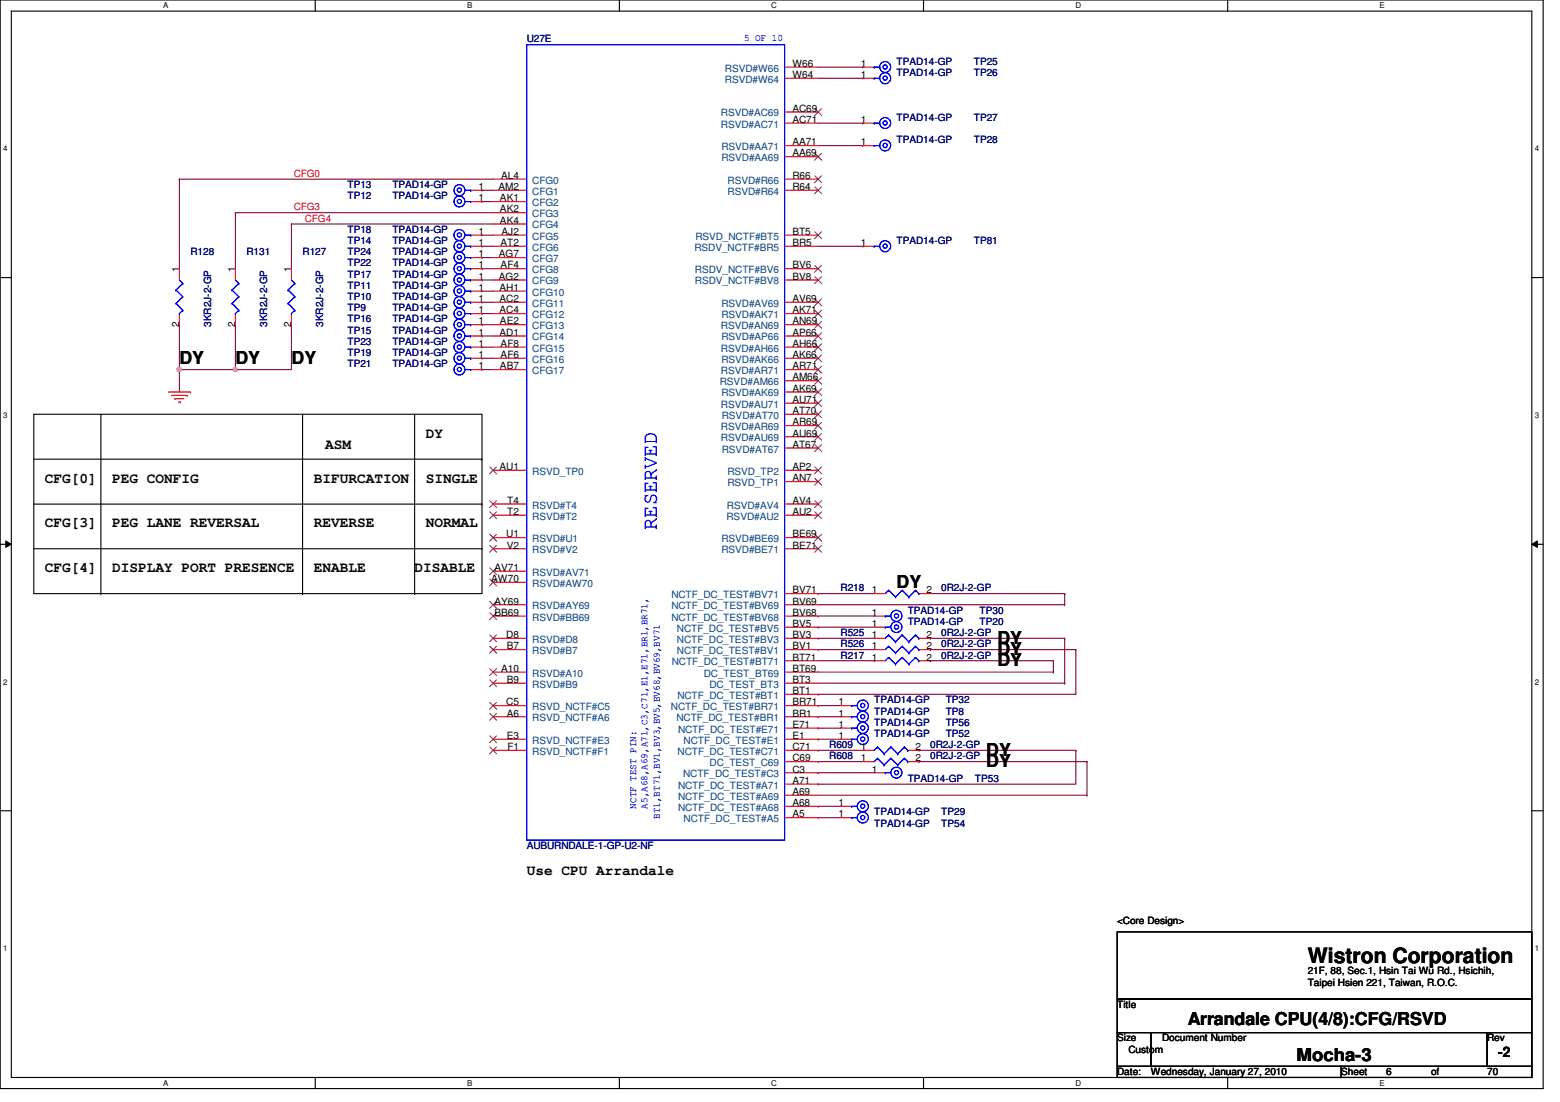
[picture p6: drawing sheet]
<svg xmlns="http://www.w3.org/2000/svg" width="297mm" height="210mm" viewBox="0 0 297 210" stroke-linecap="round" stroke-linejoin="round" font-family="sans-serif">
<path d="M0 0h293.8v207.3h-293.8zM2.2 2.1h289.5v203.1h-289.5z" fill="none" stroke="#000" stroke-width=".21"/>
<g fill="#fff">
<path d="M31.1 .2h.9v1.7h-.9z"/>
<path d="M31.1 205.4h.9v1.7h-.9z"/>
</g>
<path d="M60 0v2.1M60 205.2v2.1" fill="none" stroke="#000" stroke-width=".21"/>
<g fill="#fff">
<path d="M88.9 .2h1v1.7h-1z"/>
<path d="M88.9 205.4h1v1.7h-1z"/>
</g>
<path d="M117.9 0v2.1M117.9 205.2v2.1" fill="none" stroke="#000" stroke-width=".21"/>
<g fill="#fff">
<path d="M146.9 .2h1v1.7h-1z"/>
<path d="M146.9 205.4h1v1.7h-1z"/>
</g>
<path d="M175.8 0v2.1M175.8 205.2v2.1" fill="none" stroke="#000" stroke-width=".21"/>
<g fill="#fff">
<path d="M204.8 .2h1v1.7h-1z"/>
<path d="M204.8 205.4h1v1.7h-1z"/>
</g>
<path d="M233.8 0v2.1M233.8 205.2v2.1" fill="none" stroke="#000" stroke-width=".21"/>
<g fill="#fff">
<path d="M262.7 .2h.9v1.7h-.9z"/>
<path d="M262.7 205.4h.9v1.7h-.9z"/>
<path d="M.6 27.5h.8v1.7h-.8z"/>
<path d="M292.2 27.5h.8v1.7h-.8z"/>
<path d="M.6 78.2h.8v1.7h-.8z"/>
<path d="M292.2 78.2h.8v1.7h-.8z"/>
</g>
<path d="M0 52.9h2.2M291.7 52.9h2.1" fill="none" stroke="#000" stroke-width=".21"/>
<g fill="#fff">
<path d="M.6 129h.8v1.7h-.8z"/>
<path d="M292.2 129h.8v1.7h-.8z"/>
</g>
<path d="M0 103.7h2.2M291.7 103.7h2.1" fill="none" stroke="#000" stroke-width=".21"/>
<path d="M1.1 103l1.1 .7-1.1 .6zM291.7 103.7l1-.7v1.3z" fill="#000"/>
<path d="M1.1 103l1.1 .7-1.1 .6zM291.7 103.7l1-.7v1.3z" fill="none" stroke="#000" stroke-width=".19"/>
<g fill="#fff">
<path d="M.6 179.8h.8v1.7h-.8z"/>
<path d="M292.2 179.8h.8v1.7h-.8z"/>
</g>
<path d="M0 154.4h2.2M291.7 154.4h2.1" fill="none" stroke="#000" stroke-width=".21"/>
<path d="M34.2 34.1h.1M34.2 34.1v17.1M34.2 34.1h59.7M44.8 40.5h.1M44.8 40.5h49.1M34.2 61.8h.1M34.2 70.4h.1M34.2 61.8v8.6M44.8 61.8h.1M44.8 61.8v8.6h-10.6" fill="none" stroke="#800040" stroke-width=".21"/>
<circle cx="44.8" cy="70.4" r=".4" fill="#f0f"/>
<circle cx="44.8" cy="70.4" r=".4" fill="none" stroke="#f0f" stroke-width=".21"/>
<circle cx="34.1" cy="70.4" r=".4" fill="#f0f"/>
<circle cx="34.1" cy="70.4" r=".4" fill="none" stroke="#f0f" stroke-width=".21"/>
<path d="M34.2 70.4h.1M34.2 70.4v4.3" fill="none" stroke="#800040" stroke-width=".21"/>
<circle cx="34.1" cy="70.4" r=".4" fill="#f0f"/>
<circle cx="34.1" cy="70.4" r=".4" fill="none" stroke="#f0f" stroke-width=".21"/>
<g fill="none" stroke="#800040" stroke-width=".21">
<path d="M155.8 12.8h8.5M155.8 14.9h8.5M164.3 12.8h.1M164.3 14.9h.1M91.8 36.2h.1M91.8 38.4h.1M91.8 36.2h2.1M91.8 38.4h2.1M155.8 23.5h8.5M155.8 27.7h8.5M164.3 23.5h.1M164.3 27.7h.1"/>
<path d="M44.8 40.5h.1M44.8 40.5v10.7M55.5 42.7h.1M55.5 42.7v8.5M55.5 42.7h38.4M91.8 44.8h.1M91.8 46.9h.1M91.8 49.1h.1M91.8 51.2h.1M91.8 53.3h.1M91.8 55.5h.1M91.8 57.6h.1"/>
<path d="M91.8 59.7h.1M91.8 44.8h2.1M91.8 46.9h2.1M91.8 49.1h2.1M91.8 51.2h2.1M91.8 53.3h2.1M91.8 55.5h2.1M91.8 57.6h2.1M91.8 59.7h2.1M155.8 46.9h8.5M164.3 46.9h.1M44.8 70.4h.1"/>
<path d="M55.5 61.8h.1M55.5 61.8v8.6h-10.7M91.8 61.8h.1M91.8 64h.1M91.8 66.1h.1M91.8 68.2h.1M91.8 70.4h.1M91.8 61.8h2.1M91.8 64h2.1M91.8 66.1h2.1M91.8 68.2h2.1M91.8 70.4h2.1"/>
<path d="M155.8 113.1h.1M155.8 119.5h.1M155.8 117.3h.1M155.8 113.1h10.7M155.8 119.5h10.7M155.8 117.3h10.7M155.8 115.2h46.9M177.1 113.1h25.6M202.7 113.1h.1M202.7 115.2h.1M202.7 113.1v2.1M155.8 134.4h.1"/>
<path d="M155.8 138.7h.1M155.8 136.5h.1M155.8 132.2h.1M155.8 123.7h.1M155.8 121.6h.1M155.8 134.4h4.3M155.8 138.7h4.3M155.8 136.5h4.3M155.8 123.7h10.7M155.8 121.6h10.7M155.8 130.1h46.9M155.8 125.9h10.7"/>
<path d="M155.8 128h44.8M166.5 125.9h.1M177.1 123.7h.1M177.1 121.6h.1M177.1 125.9h.1M177.1 123.7h27.7M177.1 121.6h25.6M177.1 125.9h23.5M200.6 128h.1M200.6 125.9h.1M200.6 125.9v2.1M202.7 130.1h.1"/>
<path d="M202.7 121.6h.1M202.7 121.6v8.5M204.8 123.7h.1M204.8 123.7v8.5h-49M155.8 153.6h.1M155.8 155.7h.1M155.8 147.2h.1M155.8 140.8h.1M155.8 149.4h.1M155.8 142.9h.1M155.8 145.1h.1M155.8 153.6h4.3"/>
<path d="M155.8 155.7h4.3M155.8 147.2h10.7M155.8 140.8h4.3M155.8 142.9h8.5M155.8 145.1h8.5M155.8 151.5h51.2M175 142.9h.1M175 145.1h.1M175 142.9h29.8M175 145.1h32M204.8 142.9h.1M204.8 142.9v6.5h-49"/>
<path d="M207 151.5h.1M207 145.1h.1M207 145.1v6.4"/>
</g>
<g fill="none" stroke="#f00" stroke-width=".21">
<path d="M149.4 12.8h6.4M149.4 14.9h6.4M164.3 12.8h2.2M164.3 14.9h2.2M89.6 38.4h2.2M89.6 36.2h2.2M93.9 38.4h6.4M93.9 34.1h6.4M93.9 36.2h6.4M149.4 27.7h6.4M149.4 23.5h6.4M149.4 34.1h6.4"/>
<path d="M149.4 36.2h6.4M149.4 21.3h6.4M149.4 29.8h6.4M164.3 27.7h2.2M164.3 23.5h2.2M34.2 51.2v2.1M34.2 59.7v2.1M44.8 51.2v2.1M44.8 59.7v2.1M55.5 51.2v2.1M55.5 59.7v2.1M89.6 55.5h2.2"/>
<path d="M89.6 51.2h2.2M89.6 49.1h2.2M89.6 46.9h2.2M89.6 44.8h2.2M89.6 57.6h2.2M89.6 53.3h2.2M89.6 59.7h2.2M93.9 55.5h6.4M93.9 51.2h6.4M93.9 49.1h6.4M93.9 46.9h6.4M93.9 44.8h6.4"/>
<path d="M93.9 57.6h6.4M93.9 53.3h6.4M93.9 40.5h6.4M93.9 42.7h6.4M93.9 59.7h6.4M149.4 51.2h6.4M149.4 46.9h6.4M149.4 44.8h6.4M149.4 57.6h6.4M149.4 53.3h6.4M149.4 59.7h6.4M164.3 46.9h2.2"/>
<path d="M32 74.7h4.3M32.7 75.3h2.9M33.3 75.9h.1M33.3 75.9h1.7M33.9 76.6h.5M34.4 76.6h.1M35.6 75.3h.1M36.3 74.7h.1M89.6 66.1h2.2M89.6 61.8h2.2M89.6 68.2h2.2M89.6 64h2.2"/>
<path d="M89.6 70.4h2.2M93.9 66.1h6.4M93.9 61.8h6.4M93.9 68.2h6.4M93.9 64h6.4M93.9 70.4h6.4M149.4 74.7h6.4M149.4 66.1h6.4M149.4 61.8h6.4M149.4 68.2h6.4M149.4 64h6.4M149.4 70.4h6.4"/>
<path d="M149.4 72.5h6.4M149.4 76.8h6.4M149.4 78.9h6.4M93.9 89.6h6.4M93.9 96h6.4M93.9 98.1h6.4M149.4 89.6h6.4M149.4 81.1h6.4M149.4 83.2h6.4M149.4 85.3h6.4M149.4 96h6.4M149.4 98.1h6.4"/>
<path d="M149.4 91.7h6.4M93.9 117.3h6.4M93.9 102.4h6.4M93.9 104.5h6.4M93.9 110.9h6.4M93.9 108.8h6.4M93.9 115.2h6.4M149.4 119.5h6.4M149.4 113.1h6.4M149.4 117.3h6.4M149.4 102.4h6.4M149.4 104.5h6.4"/>
<path d="M149.4 115.2h6.4M166.5 119.5h2.1M166.5 113.1h2.1M166.5 117.3h2.1M175 113.1h2.1M93.9 121.6h6.4M93.9 136.5h6.4M93.9 134.4h6.4M93.9 123.7h6.4M93.9 130.1h6.4M93.9 128h6.4M149.4 138.7h6.4"/>
<path d="M149.4 121.6h6.4M149.4 125.9h6.4M149.4 136.5h6.4M149.4 134.4h6.4M149.4 123.7h6.4M149.4 130.1h6.4M149.4 128h6.4M149.4 132.2h6.4M160.1 138.7h2.1M160.1 136.5h2.1M160.1 134.4h2.1M166.5 121.6h2.1"/>
<path d="M166.5 125.9h2.1M166.5 123.7h2.1M175 121.6h2.1M175 125.9h2.1M175 123.7h2.1M93.9 140.8h6.4M93.9 142.9h6.4M149.4 140.8h6.4M149.4 142.9h6.4M149.4 153.6h6.4M149.4 147.2h6.4M149.4 145.1h6.4"/>
<path d="M149.4 149.4h6.4M149.4 151.5h6.4M149.4 155.7h6.4M160.1 140.8h2.1M160.1 153.6h2.1M160.1 155.7h2.1M164.3 142.9h2.2M164.3 145.1h2.2M166.5 147.2h2.1M172.8 142.9h2.2M172.8 145.1h2.2"/>
</g>
<g fill="none" stroke="#000" stroke-width=".21">
<path d="M6.4 78.9h85.4v34.2h-85.4zM19.2 78.9v34.2M57.6 78.9v34.2M78.9 78.9v34.2M6.4 87.5h85.4M6.4 96h85.4M91.8 87.5h.1M91.8 96h.1M6.4 104.5h85.4M19.2 113.1h.1M57.6 113.1h.1M78.9 113.1h.1"/>
<path d="M91.8 104.5h.1M212.7 177.5h79v12.8h-79zM212.7 190.3h79v6.4h-79zM212.7 196.7h6.5v6.4h-6.5zM219.2 196.7h64v6.4h-64zM283.2 196.7h8.5v6.4h-8.5zM212.7 203.1h42.7v2.1h-42.7zM255.4 203.1h36.3v2.1h-36.3z"/>
</g>
<g fill="none" stroke="#00f" stroke-width=".21">
<path d="M100.3 8.5h49.1v151.5h-49.1zM166.5 12.8h.1M166.5 14.9h.1M166.5 12.8h1M166.5 14.9h1M88.6 38.4h1M88.6 36.2h1M89.6 38.4h.1M89.6 36.2h.1M166.5 27.7h.1M166.5 23.5h.1M166.5 27.7h1"/>
<path d="M166.5 23.5h1M33.5 55.2h.1M33.5 57.8h.1M33.5 55.2l1.3 1.3M33.5 57.8l1.3 1.3M34.2 59.7h.1M34.2 53.3l.6 .7M34.8 54h.1M34.8 56.5h.1M34.8 59.1h.1M34.8 54l-1.3 1.2M34.8 56.5l-1.3 1.3"/>
<path d="M34.8 59.1l-.6 .6M44.2 55.2h.1M44.2 57.8h.1M44.2 55.2l1.3 1.3M44.2 57.8l1.3 1.3M44.8 59.7h.1M44.8 53.3l.7 .7M45.5 54h.1M45.5 56.5h.1M45.5 59.1h.1M45.5 54l-1.3 1.2M45.5 56.5l-1.3 1.3"/>
<path d="M45.5 59.1l-.7 .6M54.9 55.2h.1M54.9 57.8h.1M54.9 55.2l1.2 1.3M54.9 57.8l1.2 1.3M55.5 59.7h.1M55.5 53.3l.6 .7M56.1 54h.1M56.1 56.5h.1M56.1 59.1h.1M56.1 54l-1.2 1.2M56.1 56.5l-1.2 1.3"/>
<path d="M56.1 59.1l-.6 .6M88.6 55.5h1M88.6 51.2h1M88.6 49.1h1M88.6 46.9h1M88.6 44.8h1M88.6 57.6h1M88.6 53.3h1M88.6 59.7h1M89.6 55.5h.1M89.6 51.2h.1M89.6 49.1h.1"/>
<path d="M89.6 46.9h.1M89.6 44.8h.1M89.6 57.6h.1M89.6 53.3h.1M89.6 59.7h.1M166.5 46.9h.1M166.5 46.9h1M88.6 66.1h1M88.6 61.8h1M88.6 68.2h1M88.6 64h1M88.6 70.4h1"/>
<path d="M89.6 66.1h.1M89.6 61.8h.1M89.6 68.2h.1M89.6 64h.1M89.6 70.4h.1M168.6 119.5h.1M168.6 117.3h.1M168.6 119.5h1M168.6 117.3h1M169.2 112.4h.1M169.2 112.4l-.6 .7M169.2 112.4l1.3 1.3"/>
<path d="M170.5 113.7h.1M171.8 112.4h.1M171.8 112.4l-1.3 1.3M171.8 112.4l1.3 1.3M173.1 113.7h.1M174.3 112.4h.1M174.3 112.4l-1.2 1.3M174.3 112.4l.7 .7M175 113.1h.1M162.2 138.7h.1M162.2 136.5h.1M162.2 134.4h.1"/>
<path d="M162.2 138.7h1M162.2 136.5h1M162.2 134.4h1M169.2 120.9h.1M169.2 125.2h.1M169.2 123.1h.1M169.2 120.9l-.6 .7M169.2 120.9l1.3 1.4M169.2 125.2l-.6 .7M169.2 125.2l1.3 1.3M169.2 123.1l-.6 .6M169.2 123.1l1.3 1.3"/>
<path d="M170.5 122.3h.1M170.5 126.5h.1M170.5 124.4h.1M171.8 120.9h.1M171.8 125.2h.1M171.8 123.1h.1M171.8 120.9l-1.3 1.4M171.8 120.9l1.3 1.4M171.8 125.2l-1.3 1.3M171.8 125.2l1.3 1.3M171.8 123.1l-1.3 1.3M171.8 123.1l1.3 1.3"/>
<path d="M173.1 122.3h.1M173.1 126.5h.1M173.1 124.4h.1M174.3 120.9h.1M174.3 125.2h.1M174.3 123.1h.1M174.3 120.9l-1.2 1.4M174.3 120.9l.7 .7M174.3 125.2l-1.2 1.3M174.3 125.2l.7 .7M174.3 123.1l-1.2 1.3M174.3 123.1l.7 .6"/>
<path d="M175 121.6h.1M175 125.9h.1M175 123.7h.1M162.2 140.8h.1M162.2 153.6h.1M162.2 155.7h.1M162.2 140.8h1M162.2 153.6h1M162.2 155.7h1M167.1 142.3h.1M167.1 144.4h.1M167.1 142.3l-.6 .6"/>
<path d="M167.1 142.3l1.3 1.3M167.1 144.4l-.6 .7M167.1 144.4l1.3 1.3M168.4 143.6h.1M168.4 145.7h.1M168.6 147.2h.1M168.6 147.2h1M169.6 142.3h.1M169.6 144.4h.1M169.6 142.3l-1.2 1.3M169.6 142.3l1.3 1.3M169.6 144.4l-1.2 1.3"/>
<path d="M169.6 144.4l1.3 1.3M170.9 143.6h.1M170.9 145.7h.1M172.2 142.3h.1M172.2 144.4h.1M172.2 142.3l-1.3 1.3M172.2 142.3l.6 .6M172.2 144.4l-1.3 1.3M172.2 144.4l.6 .7M172.8 142.9h.1M172.8 145.1h.1"/>
<circle cx="168.5" cy="14.9" r="1.05"/>
<circle cx="168.5" cy="12.8" r="1.04"/>
<circle cx="168.5" cy="12.8" r=".4"/>
<circle cx="168.5" cy="14.9" r=".4"/>
<circle cx="87.5" cy="36.2" r="1.05"/>
<circle cx="87.5" cy="38.4" r="1.04"/>
<circle cx="87.5" cy="36.2" r=".4"/>
<circle cx="87.5" cy="38.4" r=".4"/>
<circle cx="168.5" cy="27.7" r="1.04"/>
<circle cx="168.5" cy="23.4" r="1.04"/>
<circle cx="168.5" cy="27.7" r=".4"/>
<circle cx="168.5" cy="23.4" r=".4"/>
<circle cx="87.5" cy="46.9" r="1.05"/>
<circle cx="87.5" cy="53.3" r="1.05"/>
<circle cx="87.5" cy="57.6" r="1.05"/>
<circle cx="87.5" cy="59.7" r="1.04"/>
<circle cx="87.5" cy="55.4" r="1.04"/>
<circle cx="87.5" cy="49" r="1.04"/>
<circle cx="87.5" cy="51.2" r="1.04"/>
<circle cx="87.5" cy="44.8" r="1.04"/>
<circle cx="87.5" cy="51.2" r=".4"/>
<circle cx="87.5" cy="49" r=".4"/>
<circle cx="87.5" cy="44.8" r=".4"/>
<circle cx="87.5" cy="55.4" r=".4"/>
<circle cx="87.5" cy="46.9" r=".4"/>
<circle cx="87.5" cy="59.7" r=".4"/>
<circle cx="87.5" cy="57.5" r=".4"/>
<circle cx="87.5" cy="53.3" r=".4"/>
<circle cx="168.5" cy="46.9" r="1.05"/>
<circle cx="168.5" cy="46.9" r=".4"/>
<circle cx="87.5" cy="68.2" r="1.05"/>
<circle cx="87.5" cy="64" r="1.05"/>
<circle cx="87.5" cy="70.4" r="1.04"/>
<circle cx="87.5" cy="61.8" r="1.04"/>
<circle cx="87.5" cy="66.1" r="1.04"/>
<circle cx="87.5" cy="70.4" r=".4"/>
<circle cx="87.5" cy="66.1" r=".4"/>
<circle cx="87.5" cy="64" r=".4"/>
<circle cx="87.5" cy="61.8" r=".4"/>
<circle cx="87.5" cy="68.2" r=".4"/>
<circle cx="170.7" cy="117.3" r="1.06"/>
<circle cx="170.7" cy="119.4" r="1.05"/>
<circle cx="170.7" cy="117.3" r=".4"/>
<circle cx="170.7" cy="119.4" r=".4"/>
<circle cx="164.3" cy="136.5" r=".4"/>
<circle cx="164.3" cy="134.4" r=".4"/>
<circle cx="164.3" cy="138.7" r=".4"/>
<circle cx="164.3" cy="138.6" r="1.06"/>
<circle cx="164.3" cy="136.5" r="1.05"/>
<circle cx="164.3" cy="134.4" r="1.05"/>
<circle cx="164.3" cy="140.8" r=".4"/>
<circle cx="164.3" cy="155.7" r=".4"/>
<circle cx="164.3" cy="153.6" r=".4"/>
<circle cx="164.3" cy="153.6" r="1.06"/>
<circle cx="164.3" cy="140.8" r="1.05"/>
<circle cx="164.3" cy="155.7" r="1.05"/>
<circle cx="170.7" cy="147.2" r="1.05"/>
<circle cx="170.7" cy="147.2" r=".4"/>
</g>
<g fill="none" stroke="#804000" stroke-width=".19">
<path d="M155.1 20.7l1.4 1.3M155.1 33.5l1.4 1.3M155.1 35.6l1.4 1.3M155.1 29.2l1.4 1.3M156.4 20.7l-1.3 1.3M156.4 33.5l-1.3 1.3M156.4 35.6l-1.3 1.3M156.4 29.2l-1.3 1.3M155.1 50.5l1.4 1.4M155.1 44.2l1.4 1.3M155.1 52.7l1.4 1.3M155.1 56.9l1.4 1.4"/>
<path d="M155.1 59.1l1.4 1.3M156.4 50.5l-1.3 1.4M156.4 44.2l-1.3 1.3M156.4 52.7l-1.3 1.3M156.4 56.9l-1.3 1.4M156.4 59.1l-1.3 1.3M155.1 61.2l1.4 1.3M155.1 63.4l1.4 1.3M155.1 65.5l1.4 1.3M155.1 67.6l1.4 1.3M155.1 69.8l1.4 1.3M155.1 71.9l1.4 1.3"/>
<path d="M155.1 74l1.4 1.4M155.1 76.2l1.4 1.3M155.1 78.3l1.4 1.3M156.4 61.2l-1.3 1.3M156.4 63.4l-1.3 1.3M156.4 65.5l-1.3 1.3M156.4 67.6l-1.3 1.3M156.4 69.8l-1.3 1.3M156.4 71.9l-1.3 1.3M156.4 74l-1.3 1.4M156.4 76.2l-1.3 1.3M156.4 78.3l-1.3 1.3"/>
<path d="M93.3 88.9l1.3 1.4M93.3 97.5l1.3 1.3M93.3 95.4l1.3 1.3M94.5 95.4l-1.3 1.3M94.5 88.9l-1.3 1.4M94.5 97.5l-1.3 1.3M155.1 80.4l1.4 1.3M155.1 82.5l1.4 1.4M155.1 84.7l1.4 1.3M155.1 95.4l1.4 1.3M155.1 97.5l1.4 1.3M155.1 91.1l1.4 1.3"/>
<path d="M155.1 88.9l1.4 1.4M156.4 80.4l-1.3 1.3M156.4 82.5l-1.3 1.4M156.4 84.7l-1.3 1.3M156.4 95.4l-1.3 1.3M156.4 97.5l-1.3 1.3M156.4 91.1l-1.3 1.3M156.4 88.9l-1.3 1.4M93.3 101.8l1.3 1.3M93.3 103.9l1.3 1.3M93.3 110.3l1.3 1.3M93.3 108.2l1.3 1.3"/>
<path d="M93.3 116.7l1.3 1.3M93.3 114.6l1.3 1.3M94.5 101.8l-1.3 1.3M94.5 103.9l-1.3 1.3M94.5 110.3l-1.3 1.3M94.5 108.2l-1.3 1.3M94.5 116.7l-1.3 1.3M94.5 114.6l-1.3 1.3M155.1 101.8l1.4 1.3M155.1 103.9l1.4 1.3M156.4 101.8l-1.3 1.3M156.4 103.9l-1.3 1.3"/>
<path d="M93.3 133.8l1.3 1.3M93.3 135.9l1.3 1.3M93.3 129.5l1.3 1.3M93.3 127.4l1.3 1.3M93.3 120.9l1.3 1.4M93.3 123.1l1.3 1.3M94.5 123.1l-1.3 1.3M94.5 129.5l-1.3 1.3M94.5 133.8l-1.3 1.3M94.5 135.9l-1.3 1.3M94.5 127.4l-1.3 1.3M94.5 120.9l-1.3 1.4"/>
<path d="M93.3 140.2l1.3 1.3M93.3 142.3l1.3 1.3M94.5 140.2l-1.3 1.3M94.5 142.3l-1.3 1.3"/>
</g>
<circle cx="44.8" cy="70.4" r=".4" fill="#f0f"/>
<circle cx="44.8" cy="70.4" r=".4" fill="none" stroke="#f0f" stroke-width=".21"/>
<circle cx="34.1" cy="70.4" r=".4" fill="#f0f"/>
<circle cx="34.1" cy="70.4" r=".4" fill="none" stroke="#f0f" stroke-width=".21"/>
<circle cx="34.1" cy="70.4" r=".4" fill="#f0f"/>
<circle cx="34.1" cy="70.4" r=".4" fill="none" stroke="#f0f" stroke-width=".21"/>
<text font-size="4" fill="#00f" x="125" y="100.9" transform="rotate(-90 125 100.9)">RESERVED</text>
<text font-size="4" x="249" y="183.3">Wistron Corporation</text>
<g font-size="3.4">
<text x="34.2" y="69.3">DY</text>
<text x="44.8" y="69.3">DY</text>
<text x="55.5" y="69.3">DY</text>
<text x="170.7" y="112">DY</text>
<text x="189.9" y="122.6">DY</text>
<text x="189.9" y="124.8">DY</text>
<text x="189.9" y="126.9">DY</text>
<text x="187.8" y="144">DY</text>
<text x="187.8" y="146.1">DY</text>
<text x="226.2" y="195.2">Arrandale CPU(4/8):CFG/RSVD</text>
<text x="246.9" y="202">Mocha-3</text>
</g>
<g font-size="2.8">
<text x="81.1" y="83.4">DY</text>
<text x="61.9" y="85.5">ASM</text>
<text x="8.5" y="91.9">CFG[0]</text>
<text x="21.4" y="91.9">PEG CONFIG</text>
<text x="59.8" y="91.9">BIFURCATION</text>
<text x="81.1" y="91.9">SINGLE</text>
<text x="8.5" y="100.5">CFG[3]</text>
<text x="21.4" y="100.5">PEG LANE REVERSAL</text>
<text x="59.8" y="100.5">REVERSE</text>
<text x="81.1" y="100.5">NORMAL</text>
<text x="8.5" y="109">CFG[4]</text>
<text x="21.4" y="109">DISPLAY PORT PRESENCE</text>
<text x="59.8" y="109">ENABLE</text>
<text x="78.9" y="109">DISABLE</text>
<text x="100.3" y="166.6">Use CPU Arrandale</text>
<text x="285.3" y="201.4">-2</text>
</g>
<g font-size="1.9" fill="#000080">
<text x="100.3" y="8.1">U27E</text>
<text x="170.7" y="12.4">TPAD14-GP</text>
<text x="170.7" y="14.5">TPAD14-GP</text>
<text x="185.4" y="12.4">TP25</text>
<text x="185.4" y="14.5">TP26</text>
<text x="170.7" y="23">TPAD14-GP</text>
<text x="185.4" y="23">TP27</text>
<text x="170.7" y="27.3">TPAD14-GP</text>
<text x="185.4" y="27.3">TP28</text>
<text x="66.2" y="35.8">TP13</text>
<text x="74.7" y="35.8">TPAD14-GP</text>
<text x="66.2" y="37.9">TP12</text>
<text x="74.7" y="37.9">TPAD14-GP</text>
<text x="66.2" y="46.5">TP14</text>
<text x="66.2" y="44.4">TP18</text>
<text x="74.7" y="46.5">TPAD14-GP</text>
<text x="74.7" y="44.4">TPAD14-GP</text>
<text x="170.7" y="46.5">TPAD14-GP</text>
<text x="185.4" y="46.5">TP81</text>
<text x="36.3" y="48.6">R128</text>
<text x="46.9" y="48.6">R131</text>
<text x="57.6" y="48.6">R127</text>
<text x="66.2" y="50.8">TP22</text>
<text x="66.2" y="48.6">TP24</text>
<text x="66.2" y="52.9">TP17</text>
<text x="74.7" y="50.8">TPAD14-GP</text>
<text x="74.7" y="48.6">TPAD14-GP</text>
<text x="74.7" y="52.9">TPAD14-GP</text>
<text x="66.2" y="55">TP11</text>
<text x="66.2" y="57.1">TP10</text>
<text x="66.2" y="59.3">TP9</text>
<text x="74.7" y="55">TPAD14-GP</text>
<text x="74.7" y="57.1">TPAD14-GP</text>
<text x="74.7" y="59.3">TPAD14-GP</text>
<text x="40.2" y="62.3" transform="rotate(-90 40.2 62.3)">3KR2J-2-GP</text>
<text x="50.9" y="62.3" transform="rotate(-90 50.9 62.3)">3KR2J-2-GP</text>
<text x="61.5" y="62.3" transform="rotate(-90 61.5 62.3)">3KR2J-2-GP</text>
<text x="66.2" y="65.7">TP23</text>
<text x="66.2" y="61.4">TP16</text>
<text x="66.2" y="63.5">TP15</text>
<text x="74.7" y="65.7">TPAD14-GP</text>
<text x="74.7" y="61.4">TPAD14-GP</text>
<text x="74.7" y="63.5">TPAD14-GP</text>
<text x="66.2" y="67.8">TP19</text>
<text x="66.2" y="69.9">TP21</text>
<text x="74.7" y="67.8">TPAD14-GP</text>
<text x="74.7" y="69.9">TPAD14-GP</text>
<text x="160.1" y="112.6">R218</text>
<text x="179.2" y="112.6">0R2J-2-GP</text>
<text x="172.8" y="119">TPAD14-GP</text>
<text x="172.8" y="116.9">TPAD14-GP</text>
<text x="186.5" y="119">TP20</text>
<text x="186.5" y="116.9">TP30</text>
<text x="160.1" y="121.2">R525</text>
<text x="160.1" y="125.4">R217</text>
<text x="160.1" y="123.3">R526</text>
<text x="179.2" y="121.2">0R2J-2-GP</text>
<text x="179.2" y="125.4">0R2J-2-GP</text>
<text x="179.2" y="123.3">0R2J-2-GP</text>
<text x="166.5" y="136.1">TPAD14-GP</text>
<text x="166.5" y="133.9">TPAD14-GP</text>
<text x="180.1" y="136.1">TP8</text>
<text x="180.1" y="133.9">TP32</text>
<text x="157.9" y="142.5">R609</text>
<text x="166.5" y="140.4">TPAD14-GP</text>
<text x="166.5" y="138.2">TPAD14-GP</text>
<text x="177.1" y="142.5">0R2J-2-GP</text>
<text x="180.1" y="140.4">TP52</text>
<text x="180.1" y="138.2">TP56</text>
<text x="157.9" y="144.6">R608</text>
<text x="172.8" y="148.9">TPAD14-GP</text>
<text x="177.1" y="144.6">0R2J-2-GP</text>
<text x="185.6" y="148.9">TP53</text>
<text x="166.5" y="155.3">TPAD14-GP</text>
<text x="179.2" y="155.3">TP29</text>
<text x="100.3" y="161.7">AUBURNDALE-1-GP-U2-NF</text>
<text x="166.5" y="157.4">TPAD14-GP</text>
<text x="179.2" y="157.4">TP54</text>
</g>
<g font-size="1.9" fill="#00f">
<text x="141.7" y="7.9">5 OF 10</text>
<text x="121.2" y="154" transform="rotate(-90 121.2 154)">NCTF TEST PIN:</text>
<text x="123.3" y="154" transform="rotate(-90 123.3 154)">A5,A68,A69,A71,C3,C71,E1,E71,BR1,BR71,</text>
<text x="125.6" y="156" transform="rotate(-90 125.6 156)">BT1,BT71,BV1,BV3,BV5,BV68,BV69,BV71</text>
</g>
<g font-size="1.9" fill="#004080">
<text x="138" y="13.6">RSVD#W66</text>
<text x="138" y="15.7">RSVD#W64</text>
<text x="137.3" y="22.2">RSVD#AC69</text>
<text x="137.3" y="24.3">RSVD#AC71</text>
<text x="137.4" y="28.6">RSVD#AA71</text>
<text x="101.3" y="35">CFG0</text>
<text x="137.4" y="30.7">RSVD#AA69</text>
<text x="138.6" y="35">RSVD#R66</text>
<text x="101.3" y="37.1">CFG1</text>
<text x="101.3" y="39.2">CFG2</text>
<text x="101.3" y="41.4">CFG3</text>
<text x="138.6" y="37.1">RSVD#R64</text>
<text x="101.3" y="43.5">CFG4</text>
<text x="101.3" y="45.6">CFG5</text>
<text x="101.3" y="47.8">CFG6</text>
<text x="132.2" y="47.8">RSDV_NCTF#BR5</text>
<text x="132.4" y="45.6">RSVD_NCTF#BT5</text>
<text x="101.3" y="49.9">CFG7</text>
<text x="101.3" y="52">CFG8</text>
<text x="132.3" y="52">RSDV_NCTF#BV6</text>
<text x="101.3" y="54.2">CFG9</text>
<text x="101.3" y="56.3">CFG10</text>
<text x="101.3" y="58.4">CFG11</text>
<text x="132.3" y="54.2">RSDV_NCTF#BV8</text>
<text x="137.4" y="58.4">RSVD#AV69</text>
<text x="101.3" y="60.6">CFG12</text>
<text x="101.3" y="62.7">CFG13</text>
<text x="101.3" y="64.9">CFG14</text>
<text x="137.3" y="62.7">RSVD#AN69</text>
<text x="137.4" y="60.6">RSVD#AK71</text>
<text x="137.4" y="64.9">RSVD#AP66</text>
<text x="101.3" y="67">CFG15</text>
<text x="101.3" y="69.1">CFG16</text>
<text x="101.3" y="71.2">CFG17</text>
<text x="137.3" y="67">RSVD#AH66</text>
<text x="137.3" y="71.2">RSVD#AR71</text>
<text x="137.4" y="69.1">RSVD#AK66</text>
<text x="137.1" y="73.4">RSVD#AM66</text>
<text x="137.3" y="77.6">RSVD#AU71</text>
<text x="137.4" y="75.5">RSVD#AK69</text>
<text x="137.3" y="81.9">RSVD#AR69</text>
<text x="137.5" y="79.8">RSVD#AT70</text>
<text x="137.3" y="84">RSVD#AU69</text>
<text x="137.5" y="86.2">RSVD#AT67</text>
<text x="101.3" y="90.4">RSVD_TP0</text>
<text x="138.5" y="92.6">RSVD_TP1</text>
<text x="138.5" y="90.4">RSVD_TP2</text>
<text x="101.3" y="99">RSVD#T2</text>
<text x="101.3" y="96.9">RSVD#T4</text>
<text x="138.3" y="99">RSVD#AU2</text>
<text x="138.4" y="96.9">RSVD#AV4</text>
<text x="101.3" y="103.3">RSVD#U1</text>
<text x="101.3" y="105.4">RSVD#V2</text>
<text x="137.4" y="103.3">RSVD#BE69</text>
<text x="137.4" y="105.4">RSVD#BE71</text>
<text x="101.3" y="111.8">RSVD#AW70</text>
<text x="101.3" y="109.6">RSVD#AV71</text>
<text x="127.8" y="113.9">NCTF_DC_TEST#BV71</text>
<text x="101.3" y="118.2">RSVD#BB69</text>
<text x="101.3" y="116">RSVD#AY69</text>
<text x="127.8" y="116">NCTF_DC_TEST#BV69</text>
<text x="127.8" y="118.2">NCTF_DC_TEST#BV68</text>
<text x="101.3" y="122.4">RSVD#D8</text>
<text x="101.3" y="124.6">RSVD#B7</text>
<text x="128.9" y="120.3">NCTF_DC_TEST#BV5</text>
<text x="128.9" y="122.4">NCTF_DC_TEST#BV3</text>
<text x="128.9" y="124.6">NCTF_DC_TEST#BV1</text>
<text x="101.3" y="131">RSVD#B9</text>
<text x="101.3" y="128.9">RSVD#A10</text>
<text x="127.9" y="126.7">NCTF_DC_TEST#BT71</text>
<text x="134" y="128.9">DC_TEST_BT69</text>
<text x="135.1" y="131">DC_TEST_BT3</text>
<text x="101.3" y="135.3">RSVD_NCTF#C5</text>
<text x="101.3" y="137.4">RSVD_NCTF#A6</text>
<text x="127.8" y="135.3">NCTF_DC_TEST#BR71</text>
<text x="128.8" y="137.4">NCTF_DC_TEST#BR1</text>
<text x="129" y="133.1">NCTF_DC_TEST#BT1</text>
<text x="101.3" y="141.6">RSVD_NCTF#E3</text>
<text x="101.3" y="143.8">RSVD_NCTF#F1</text>
<text x="129" y="143.8">NCTF_DC_TEST#C71</text>
<text x="129.1" y="139.5">NCTF_DC_TEST#E71</text>
<text x="130.2" y="141.6">NCTF_DC_TEST#E1</text>
<text x="130.1" y="148">NCTF_DC_TEST#C3</text>
<text x="135.1" y="145.9">DC_TEST_C69</text>
<text x="129.1" y="150.2">NCTF_DC_TEST#A71</text>
<text x="129.1" y="152.3">NCTF_DC_TEST#A69</text>
<text x="129.1" y="154.4">NCTF_DC_TEST#A68</text>
<text x="130.2" y="156.6">NCTF_DC_TEST#A5</text>
</g>
<g font-size="1.9">
<text x="150.9" y="12.7">W66</text>
<text x="150.9" y="14.9">W64</text>
<text x="163.9" y="12.7">1</text>
<text x="163.9" y="14.9">1</text>
<text x="150.9" y="21.3">AC69</text>
<text x="150.9" y="23.4">AC71</text>
<text x="163.9" y="23.4">1</text>
<text x="150.9" y="27.7">AA71</text>
<text x="150.9" y="29.8">AA69</text>
<text x="163.9" y="27.7">1</text>
<text x="95.4" y="34.1">AL4</text>
<text x="150.9" y="34.1">R66</text>
<text x="91.1" y="38.4">1</text>
<text x="91.1" y="36.2">1</text>
<text x="94.9" y="36.2">AM2</text>
<text x="95.2" y="38.4">AK1</text>
<text x="95.2" y="40.5">AK2</text>
<text x="150.9" y="36.2">R64</text>
<text x="91.1" y="46.9">1</text>
<text x="91.1" y="44.7">1</text>
<text x="95.2" y="42.6">AK4</text>
<text x="95.3" y="46.9">AT2</text>
<text x="95.5" y="44.7">AJ2</text>
<text x="150.9" y="44.7">BT5</text>
<text x="150.9" y="46.9">BR5</text>
<text x="163.9" y="46.9">1</text>
<text x="34.1" y="51.9" transform="rotate(-90 34.1 51.9)">1</text>
<text x="44.8" y="51.9" transform="rotate(-90 44.8 51.9)">1</text>
<text x="55.5" y="51.9" transform="rotate(-90 55.5 51.9)">1</text>
<text x="91.1" y="51.1">1</text>
<text x="91.1" y="49">1</text>
<text x="91.1" y="53.3">1</text>
<text x="95" y="49">AG7</text>
<text x="95" y="53.3">AG2</text>
<text x="95.3" y="51.1">AF4</text>
<text x="150.9" y="51.1">BV6</text>
<text x="150.9" y="53.3">BV8</text>
<text x="91.1" y="55.4">1</text>
<text x="91.1" y="57.5">1</text>
<text x="91.1" y="59.7">1</text>
<text x="95.1" y="55.4">AH1</text>
<text x="95.1" y="57.5">AC2</text>
<text x="95.1" y="59.7">AC4</text>
<text x="150.9" y="57.5">AV69</text>
<text x="150.9" y="59.7">AK71</text>
<text x="34.1" y="62.3" transform="rotate(-90 34.1 62.3)">2</text>
<text x="44.8" y="62.3" transform="rotate(-90 44.8 62.3)">2</text>
<text x="55.5" y="62.3" transform="rotate(-90 55.5 62.3)">2</text>
<text x="91.1" y="61.8">1</text>
<text x="91.1" y="64">1</text>
<text x="95.1" y="64">AD1</text>
<text x="95.2" y="61.8">AE2</text>
<text x="150.9" y="61.8">AN69</text>
<text x="150.9" y="64">AP66</text>
<text x="91.1" y="66.1">1</text>
<text x="91.1" y="68.2">1</text>
<text x="91.1" y="70.4">1</text>
<text x="95.2" y="70.4">AB7</text>
<text x="95.3" y="66.1">AF8</text>
<text x="95.3" y="68.2">AF6</text>
<text x="150.9" y="66.1">AH66</text>
<text x="150.9" y="68.2">AK66</text>
<text x="150.9" y="70.4">AR71</text>
<text x="150.9" y="72.5">AM66</text>
<text x="150.9" y="74.6">AK69</text>
<text x="150.9" y="76.8">AU71</text>
<text x="150.9" y="78.9">AT70</text>
<text x="150.9" y="81">AR69</text>
<text x="150.9" y="83.1">AU69</text>
<text x="95.1" y="89.5">AU1</text>
<text x="150.9" y="85.3">AT67</text>
<text x="150.9" y="89.5">AP2</text>
<text x="96.6" y="96">T4</text>
<text x="150.9" y="96">AV4</text>
<text x="150.9" y="91.7">AN7</text>
<text x="96.6" y="98.1">T2</text>
<text x="150.9" y="98.1">AU2</text>
<text x="96.4" y="102.4">U1</text>
<text x="96.5" y="104.5">V2</text>
<text x="150.9" y="102.4">BE69</text>
<text x="150.9" y="104.5">BE71</text>
<text x="93.6" y="110.9">AW70</text>
<text x="94.1" y="108.8">AV71</text>
<text x="150.9" y="113">BV71</text>
<text x="166" y="113">1</text>
<text x="176.4" y="113">2</text>
<text x="94.1" y="117.3">BB69</text>
<text x="94.1" y="115.1">AY69</text>
<text x="150.9" y="119.4">BV5</text>
<text x="150.9" y="115.1">BV69</text>
<text x="150.9" y="117.3">BV68</text>
<text x="166" y="119.4">1</text>
<text x="166" y="117.3">1</text>
<text x="96.4" y="121.5">D8</text>
<text x="96.5" y="123.7">B7</text>
<text x="150.9" y="121.5">BV3</text>
<text x="150.9" y="123.7">BV1</text>
<text x="150.9" y="125.8">BT71</text>
<text x="166" y="121.5">1</text>
<text x="166" y="125.8">1</text>
<text x="166" y="123.7">1</text>
<text x="176.4" y="121.5">2</text>
<text x="176.4" y="125.8">2</text>
<text x="176.4" y="123.7">2</text>
<text x="95.4" y="128">A10</text>
<text x="96.5" y="130.1">B9</text>
<text x="150.9" y="130.1">BT3</text>
<text x="150.9" y="128">BT69</text>
<text x="96.4" y="134.4">C5</text>
<text x="96.5" y="136.5">A6</text>
<text x="150.9" y="132.2">BT1</text>
<text x="150.9" y="134.4">BR71</text>
<text x="150.9" y="136.5">BR1</text>
<text x="159.6" y="136.5">1</text>
<text x="159.6" y="134.4">1</text>
<text x="96.5" y="140.8">E3</text>
<text x="96.6" y="142.9">F1</text>
<text x="150.9" y="138.6">E71</text>
<text x="150.9" y="140.8">E1</text>
<text x="150.9" y="142.9">C71</text>
<text x="159.6" y="140.8">1</text>
<text x="159.6" y="138.6">1</text>
<text x="163.9" y="142.9">1</text>
<text x="174.3" y="142.9">2</text>
<text x="150.9" y="145">C69</text>
<text x="150.9" y="147.2">C3</text>
<text x="150.9" y="149.3">A71</text>
<text x="163.9" y="145">1</text>
<text x="166" y="147.2">1</text>
<text x="174.3" y="145">2</text>
<text x="150.9" y="151.4">A69</text>
<text x="150.9" y="153.5">A68</text>
<text x="150.9" y="155.7">A5</text>
<text x="159.6" y="153.5">1</text>
<text x="159.6" y="155.7">1</text>
<text x="212.7" y="176">&lt;Core Design&gt;</text>
<text x="249" y="185.6">21F, 88, Sec.1, Hsin Tai Wu Rd., Hsichih,</text>
<text x="212.7" y="192">Title</text>
<text x="249" y="187.7">Taipei Hsien 221, Taiwan, R.O.C.</text>
<text x="212.7" y="198.4">Size</text>
<text x="214.9" y="200.5">Custom</text>
<text x="221.3" y="198.4">Document Number</text>
<text x="283.2" y="198.4">Rev</text>
<text x="212.7" y="204.8">Date:</text>
<text x="219.2" y="204.8">Wednesday, January 27, 2010</text>
<text x="255.4" y="204.8">Sheet</text>
<text x="263.9" y="204.8">6</text>
<text x="272.5" y="204.8">of</text>
<text x="283.2" y="204.8">70</text>
</g>
<g font-size="1.9" fill="#f00">
<text x="55.9" y="33.7">CFG0</text>
<text x="55.9" y="40.1">CFG3</text>
<text x="58" y="42.2">CFG4</text>
</g>
<g font-size="1.5">
<text x="31.1" y="1.6">A</text>
<text x="88.9" y="1.6">B</text>
<text x="146.9" y="1.6">C</text>
<text x="204.8" y="1.6">D</text>
<text x="262.7" y="1.6">E</text>
<text x=".6" y="28.8">4</text>
<text x="292.2" y="28.8">4</text>
<text x=".6" y="79.6">3</text>
<text x="292.2" y="79.6">3</text>
<text x=".6" y="130.4">2</text>
<text x="292.2" y="130.4">2</text>
<text x=".6" y="181.1">1</text>
<text x="292.2" y="181.1">1</text>
<text x="31.1" y="206.8">A</text>
<text x="88.9" y="206.8">B</text>
<text x="146.9" y="206.8">C</text>
<text x="204.8" y="206.8">D</text>
<text x="262.7" y="206.8">E</text>
</g>
</svg>
